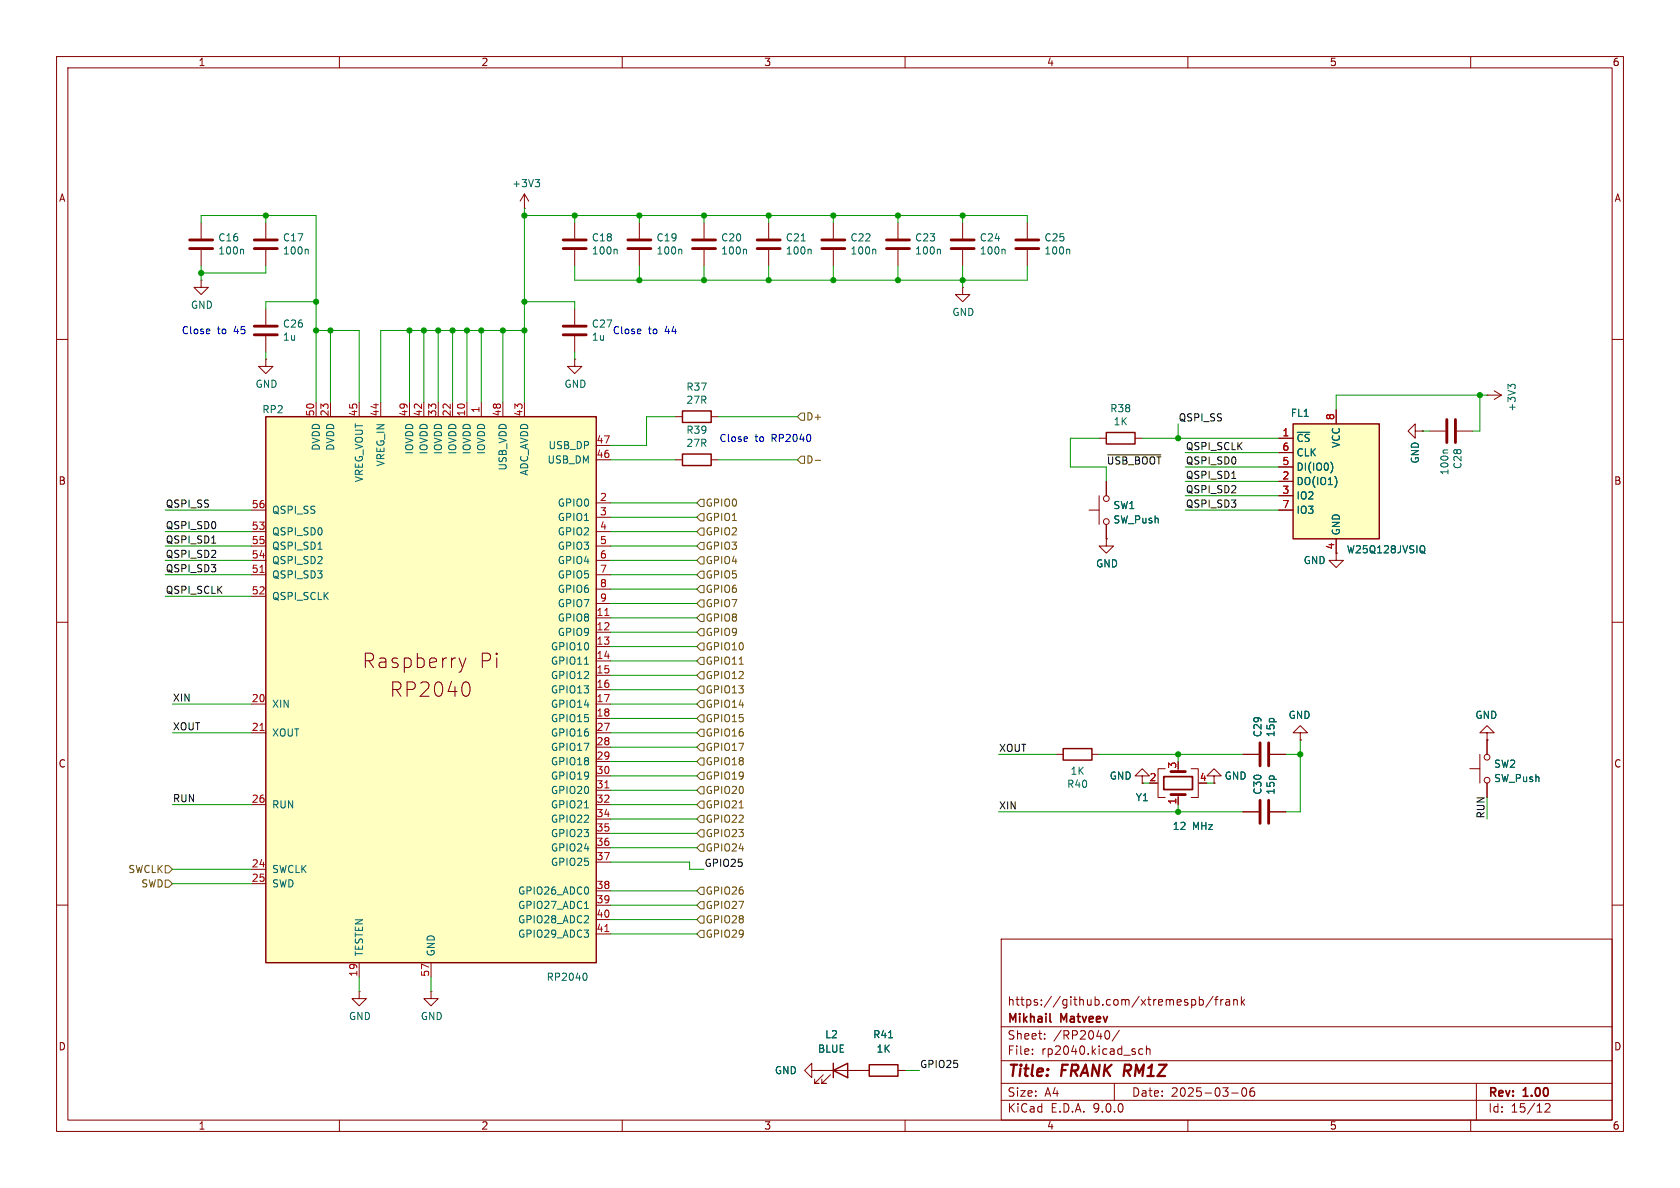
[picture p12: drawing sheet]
<svg xmlns="http://www.w3.org/2000/svg" width="297mm" height="210mm" viewBox="0 0 297 210" stroke-linecap="round" stroke-linejoin="round" font-family="sans-serif">
<g fill="none" stroke="#840000" stroke-width=".18">
<path d="M10 10h277v190h-277zM12 12h273v186h-273zM60 10v2M110 10v2M160 10v2M210 10v2M260 10v2M10 60h2M47 63.5v1.3h1.3l-1.3 1.2-1.3-1.2h1.3M47 63.5h.1M101.6 63.5v1.3h1.3l-1.3 1.2-1.3-1.2h1.3M101.6 63.5h.1"/>
<path d="M285 60h2M119.4 81.3h1.2M125.7 81.3h1.3M192.5 90.2h1.8M194.3 87.6v5.1M195.6 95.3v1.2h1.2l-1.2 1.3-1.3-1.3h1.3M195.6 95.3h.1M195.6 85.1v2.5M195.6 92.7v2.6M236.2 97.8v1.3h1.3l-1.3 1.2-1.3-1.2h1.3M10 110h2M285 110h2"/>
<path d="M186.7 133.4h1.3M193 133.4h1.3M204.5 138.4h.2M206 135.9h-1.3v5.1h1.3M210.6 135.9h1.2v5.1h-1.2M214.6 137.2h1.3l-1.3-1.3-1.2 1.3h1.2v1.2M214.6 138.4h.1M219.7 133.4h2.8M224.5 133.4h2.8M229.9 129.5h1.2l-1.2-1.2-1.3 1.2h1.3v1.3M229.9 130.8h.1M259.8 135.9h1.8"/>
<path d="M261.6 133.4v5M262.9 130.8v2.6M262.9 138.4v2.6M208.3 140.5v1.7M219.7 143.5h2.8M224.5 143.5h2.8M10 160h2M177 166h108v32h-108zM210.7 176.8l.4-.1 .3 .3v.4l-.2 .2h-.5M212 176.8l.5-.1 .2 .3v.4l-.1 .2h-.6M212 176.2v1.5M214.5 176.1l-1.3 2"/>
<path d="M214.7 176.7h.6M215.3 176.2l-.3 .2v1.3M215.8 176.7v1M216.2 176.7l-.2 .1-.2 .2M216.7 176.8h.6l.1 .9M217.4 177.1h-.5a.29 .29 0 0 0-.2 .3 .29 .29 0 0 0 .2 .3l.5-.1M218.1 176.8l.2-.1 .4 .1v.9M218.1 176.7v1M219.5 176.2v1.5M219.6 177.1l.4 .6M220 176.7l-.5 .6M285 160h2"/>
<path d="M60 198v2M110 198v2M160 198v2M177 194.5h108M177 191.5h108M177 187.5h108M177 181.5h108M182.5 186.3v.1M182.5 185.5v.1M184.7 183.6v.1M184.7 182.8v.1M195.7 182.2a.81 .81 0 0 1 .6 .6 .81 .81 0 0 1-.3 .8l-.3 .1"/>
<path d="M197 191.5v3M197.9 182.1l-1.3 2M202 185.5l-.4-.1-.3 .3v.4l.2 .2h.5M202.7 185.5l.2-.1 .3 .1 .1 .9M202.7 184.9v1.5M210 198v2M217.7 193.2h1.2M219.7 192.4l.2-.1a.81 .81 0 0 1 .6 .6 .81 .81 0 0 1-.3 .8l-.2 .1a.81 .81 0 0 1-.3-1.4zM221.7 192.3a.59 .59 0 0 0-.7 .6v.6l.1 .2 .4 .1 .2-.1 .1-.5-.1-.3h-.5l-.2 .3M260 198v2M261 191.5v6.5M273.2 195.2l.5-.1 .3 .1v.3l-.9 1.1h.9"/>
<circle cx="195.6" cy="92.2" r=".51"/>
<circle cx="195.6" cy="88.1" r=".51"/>
<circle cx="262.9" cy="137.9" r=".51"/>
<circle cx="262.9" cy="133.9" r=".51"/>
</g>
<path d="M205.7 137.3h5.1v2.3h-5.1zM185.6 180.5l.2 .2" fill="none" stroke="#840000" stroke-width=".3"/>
<path d="M120.6 80.3h5.1v2h-5.1zM188 132.3h5v2.1h-5z" fill="none" stroke="#840000" stroke-width=".25"/>
<path d="M207 136.4h2.5M222.8 131.3v4.1M224.3 131.3v4.1M207 140.5h2.5M222.8 141.5v4M224.3 141.5v4" fill="none" stroke="#840000" stroke-width=".51"/>
<path d="M228.6 74.9h15.2v20.4h-15.2z" fill="#ffffc2"/>
<path d="M120.6 72.6h5.1v2.1h-5.1zM195.6 76.5h5.1v2h-5.1zM228.6 74.9h15.2v20.4h-15.2z" fill="none" stroke="#840000" stroke-width=".25"/>
<g fill="none" stroke="#840000" stroke-width=".18">
<path d="M35.6 39.4v2.8M47 39.4v2.8M113 39.4v2.8M124.5 39.4v2.8M135.9 39.4v2.8M147.3 39.4v2.8M158.7 39.4v2.8M170.2 39.4v2.8M35.6 49.5v1.3h1.2l-1.2 1.3-1.3-1.3h1.3M35.6 49.5h.1M35.6 44.2v2.8M47 44.2v2.8"/>
<path d="M47 54.6v2.8M47 59.4v2.8M113 44.2v2.8M124.5 44.2v2.8M135.9 44.2v2.8M147.3 44.2v2.8M158.7 44.2v2.8M170.2 50.8v1.3h1.2l-1.2 1.2-1.3-1.2h1.3M170.2 50.8h.1M170.2 44.2v2.8M119.4 73.7h1.2M125.7 73.7h1.3"/>
<path d="M194.3 77.5h1.3M200.7 77.5h1.2M226.1 77.5h2.5M236.2 72.4v2.5M250.2 76.2v-1.3l-1.3 1.3 1.3 1.3v-1.3h1.3M251.5 76.2h.1M252.7 76.2h2.8M257.6 76.2h2.7M262.9 69.9h.1M262.9 69.9h2.5M264.2 69.1l1.2 .8M265.4 69.9l-1.2 .7"/>
<path d="M226.1 80h2.5M226.1 82.6h2.5M226.1 85.1h2.5M226.1 87.6h2.5M226.1 90.2h2.5M236.2 95.3v2.5M262.9 129.5h1.3l-1.3-1.2-1.3 1.2h1.3v1.3M262.9 130.8h.1"/>
</g>
<g fill="none" stroke="#006464" stroke-width=".18">
<path d="M42.9 44.1l.2 .1v.7M54.3 44.1l.2 .1v.7M120.4 44.1l.1 .1v.7M131.8 44.1l.2 .1v.7M141.6 42.6h.8M143.2 44.1l.2 .1v.7M154.6 44.1l.2 .1v.7M166.1 44.1l.2 .1v.7M177.5 44.1l.2 .1v.7M256 79.5h-.7l-.2 .2M267.1 68.4l-.5-.5v.8M267.1 68.2l.2-.3h.3l.3 .3"/>
<path d="M235.3 81.7a1.49 1.49 0 0 1 0 1.9M236.3 84.8v.8M251.5 97.5l.4 .4M251.6 96.5h.1a.81 .81 0 0 1-.1 1.2"/>
</g>
<g fill="none" stroke="#840000" stroke-width=".51">
<path d="M33.5 42.4h4.1M33.5 43.9h4.1M45 42.4h4M45 43.9h4M45 57.7h4M45 59.2h4M111 42.4h4.1M111 43.9h4.1M122.4 42.4h4.1M122.4 43.9h4.1M133.9 42.4h4M133.9 43.9h4"/>
<path d="M145.3 42.4h4.1M145.3 43.9h4.1M156.7 42.4h4.1M156.7 43.9h4.1M168.1 42.4h4.1M168.1 43.9h4.1M255.8 74.2v4M257.3 74.2v4"/>
</g>
<path d="M47 73.7h58.4v96.5h-58.4z" fill="#ffffc2"/>
<path d="M47 73.7h58.4v96.5h-58.4zM147.3 189.2l2.6-1.2v2.5zM147.3 188v2.5M153.7 188.2h5v2h-5z" fill="none" stroke="#840000" stroke-width=".25"/>
<g fill="none" stroke="#840000" stroke-width=".18">
<path d="M92.7 36.8h.1M92.7 34.3v2.5M92.7 34.3l-.8 1.3M92.7 34.3l.8 1.3M101.6 39.4v2.8M181.6 39.4v2.8M101.6 44.2v2.8M101.6 54.6v2.8M101.6 59.4v2.8M181.6 44.2v2.8M55.9 71.1v2.6M58.4 71.1v2.6"/>
<path d="M63.5 71.1v2.6M67.3 71.1v2.6M72.4 71.1v2.6M74.9 71.1v2.6M77.5 71.1v2.6M80 71.1v2.6M82.5 71.1v2.6M85.1 71.1v2.6M88.9 71.1v2.6M92.7 71.1v2.6M105.4 78.7h2.5M226.1 77.5h2.5"/>
<path d="M236.2 72.4v2.5M251.5 76.2h.1M44.4 90.2h2.6M44.4 94h2.6M44.4 96.5h2.6M44.4 99.1h2.6M105.4 94h2.5M105.4 96.5h2.5M105.4 99.1h2.5M105.4 81.3h2.5M105.4 88.9h2.5M105.4 91.4h2.5"/>
<path d="M195.6 95.3h.1M195.6 85.1v2.5M195.6 92.7v2.6M226.1 90.2h2.5M226.1 80h2.5M226.1 82.6h2.5M226.1 85.1h2.5M226.1 87.6h2.5M236.2 95.3v2.5M44.4 101.6h2.6M44.4 105.4h2.6M81.2 116.3l.6 1.7"/>
<path d="M81.8 118l-.3 .6M82.4 116.3l-.6 1.7M105.4 101.6h2.5M105.4 104.1h2.5M105.4 106.7h2.5M105.4 109.2h2.5M105.4 111.8h2.5M105.4 114.3h2.5M105.4 116.8h2.5M105.4 119.4h2.5M44.4 124.5h2.6M44.4 129.5h2.6"/>
<path d="M82.7 120.7a1.9 1.9 0 0 1 0 2.3M105.4 124.5h2.5M105.4 129.5h2.5M105.4 121.9h2.5M105.4 127h2.5M105.4 132.1h2.5M105.4 134.6h2.5M105.4 137.2h2.5M105.4 139.7h2.5M201.9 137.2h1.3l-1.3-1.3-1.2 1.3h1.2v1.2M201.9 138.4h.1M214.6 138.4h.1"/>
<path d="M219.7 133.4h2.8M224.5 133.4h2.8M229.9 130.8h.1M262.9 130.8h.1M262.9 130.8v2.6M262.9 138.4v2.6M44.4 142.2h2.6M44.4 153.7h2.6M44.4 156.2h2.6M105.4 142.2h2.5M105.4 144.8h2.5M105.4 147.3h2.5"/>
<path d="M105.4 149.9h2.5M105.4 152.4h2.5M105.4 157.5h2.5M208.3 141v1.2M219.7 143.5h2.8M224.5 143.5h2.8M63.5 175.3v1.2h1.3l-1.3 1.3-1.3-1.3h1.3M63.5 175.3h.1M63.5 170.2v2.5M76.2 175.3v1.2h1.3l-1.3 1.3-1.3-1.3h1.3M76.2 175.3h.1M76.2 170.2v2.5"/>
<path d="M105.4 160h2.5M105.4 162.6h2.5M105.4 165.1h2.5M143.5 189.2v-1.2l-1.3 1.2 1.3 1.3v-1.3h1.3M144.8 189.2h.1M144.8 189.2h8.9M145.5 190l-1.5 1.5h.8h-.8v-.7M146.8 190l-1.5 1.5h.7h-.7v-.7M158.7 189.2h1.3"/>
</g>
<g fill="none" stroke="#006464" stroke-width=".18">
<path d="M94.6 31.7h.8l-.4 .5M95.1 32.2l.3 .3v.3l-.3 .2M108.9 44.1l.2 .1v.7M188.9 44.1l.2 .1v.7M56.2 97.1h.7M235.3 81.7a1.49 1.49 0 0 1 0 1.9M236.3 84.8v.8M251.5 97.5l.4 .4M251.6 96.5h.1a.81 .81 0 0 1-.1 1.2M103.3 117.4h.8M103.3 142.8h.8M103.3 160.6h.8"/>
<path d="M103.5 172a.79 .79 0 0 1 0 1.3M157.1 183.5h.7"/>
</g>
<path d="M46 101.2h.7M106.9 108.8h.7M46 129.1h.7M106.9 139.3h.7M106.9 164.7h.7" fill="none" stroke="#a90000" stroke-width=".18"/>
<path d="M99.6 42.4h4M99.6 43.9h4M99.6 57.7h4M99.6 59.2h4M179.6 42.4h4M179.6 43.9h4" fill="none" stroke="#840000" stroke-width=".51"/>
<g fill="none" stroke="#725600" stroke-width=".18">
<path d="M141.6 73h.6v1.3h-.6l-.6-.6zM123.8 93.3h.7v1.3h-.7l-.6-.6zM123.8 88.3h.7v1.2h-.7l-.6-.6zM123.8 98.4h.7v1.3h-.7l-.6-.6zM123.8 90.8h.7v1.3h-.7l-.6-.7zM123.8 95.9h.7v1.3h-.7l-.6-.7zM141.6 80.6h.6v1.3h-.6l-.6-.6zM144.1 81.4h1M123.8 103.5h.7v1.3h-.7l-.6-.7zM123.8 101h.7v1.2h-.7l-.6-.6zM123.8 116.2h.7v1.3h-.7l-.6-.7zM123.8 108.6h.7v1.3h-.7l-.6-.7z"/>
<path d="M123.8 106h.7v1.3h-.7l-.6-.6zM123.8 113.7h.7v1.2h-.7l-.6-.6zM123.8 111.1h.7v1.3h-.7l-.6-.6zM123.8 118.7h.7v1.3h-.7l-.6-.6zM130.7 117.4h.7M123.8 121.3h.7v1.3h-.7l-.6-.7zM123.8 139.1h.7v1.2h-.7l-.6-.6zM123.8 131.4h.7v1.3h-.7l-.6-.6zM123.8 128.9h.7v1.3h-.7l-.6-.7zM123.8 126.4h.7v1.2h-.7l-.6-.6zM123.8 136.5h.7v1.3h-.7l-.6-.6zM123.8 123.8h.7v1.3h-.7l-.6-.6z"/>
<path d="M123.8 134h.7v1.3h-.7l-.6-.7zM29.2 153h.6l.7 .7-.7 .6h-.6zM29.2 155.6h.6l.7 .6-.7 .6h-.6zM123.8 141.6h.7v1.3h-.7l-.6-.7zM123.8 159.4h.7v1.3h-.7l-.6-.7zM123.8 144.1h.7v1.3h-.7l-.6-.6zM123.8 156.8h.7v1.3h-.7l-.6-.6zM123.8 149.2h.7v1.3h-.7l-.6-.6zM123.8 146.7h.7v1.3h-.7l-.6-.7zM130.7 142.8h.7M123.8 164.5h.7v1.2h-.7l-.6-.6zM123.8 161.9h.7v1.3h-.7l-.6-.6z"/>
</g>
<path d="M37.4 96h.7M195.8 80.4h9.4M217.8 84.6h.7" fill="none" stroke="#0f0f0f" stroke-width=".18"/>
<g fill="none" stroke="#009600" stroke-width=".18">
<path d="M35.6 39.4v-1.3h20.3v33M47 38.1v1.3M92.7 38.1h88.9v1.3M92.7 36.8v34.3M101.6 38.1v1.3M113 38.1v1.3M124.5 38.1v1.3M135.9 38.1v1.3M147.3 38.1v1.3M158.7 38.1v1.3M170.2 38.1v1.3M35.6 47v2.5"/>
<path d="M47 47v1.3h-11.4M55.9 58.4h7.6v12.7M55.9 53.3h-8.9v1.3M58.4 58.4v12.7M72.4 58.4v12.7M74.9 58.4v12.7M77.5 58.4v12.7M80 58.4v12.7M82.5 58.4v12.7M85.1 58.4v12.7M88.9 58.4v12.7M92.7 58.4h-25.4v12.7"/>
<path d="M92.7 53.3h8.9v1.3M101.6 47v2.5h80v-2.5M113 47v2.5M124.5 47v2.5M135.9 47v2.5M147.3 47v2.5M158.7 47v2.5M170.2 47v3.8M47 62.2v1.3M101.6 62.2v1.3M119.4 73.7h-5.1v5h-6.4M127 73.7h14"/>
<path d="M194.3 77.5h-5.1v5.1h6.4v2.5M201.9 77.5h24.2M208.3 74.9v2.6M251.5 76.2h1.2M261.6 69.9v6.3h-1.3M262.9 69.9h-26.7v2.5M29.2 90.2h15.2M29.2 94h15.2M29.2 99.1h15.2M29.2 96.5h15.2M107.9 81.3h11.5M107.9 94h15.3"/>
<path d="M107.9 99.1h15.3M107.9 96.5h15.3M107.9 88.9h15.3M107.9 91.4h15.3M127 81.3h14M209.5 80h16.6M209.5 87.6h16.6M209.5 85.1h16.6M209.5 90.2h16.6M209.5 82.6h16.6M29.2 105.4h15.2M29.2 101.6h15.2"/>
<path d="M107.9 119.4h15.3M107.9 116.8h15.3M107.9 109.2h15.3M107.9 111.8h15.3M107.9 106.7h15.3M107.9 114.3h15.3M107.9 101.6h15.3M107.9 104.1h15.3M30.5 124.5h13.9M30.5 129.5h13.9M107.9 124.5h15.3M107.9 129.5h15.3"/>
<path d="M107.9 139.7h15.3M107.9 137.2h15.3M107.9 134.6h15.3M107.9 132.1h15.3M107.9 121.9h15.3M107.9 127h15.3M176.5 133.4h10.2M194.3 133.4h25.4M201.9 138.4h1.3M208.3 133.4v1.2M213.4 138.4h1.2M227.3 133.4h2.6"/>
<path d="M229.9 130.8v12.7h-2.6M30.5 153.7h13.9M30.5 142.2h13.9M30.5 156.2h13.9M107.9 152.4h14v1.3h2.6M107.9 142.2h15.3M107.9 147.3h15.3M107.9 157.5h15.3M107.9 149.9h15.3M107.9 144.8h15.3M176.5 143.5h43.2M208.3 142.2v1.3"/>
<path d="M262.9 141v3.8M63.5 172.7v2.6M76.2 172.7v2.6M107.9 160h15.3M107.9 162.6h15.3M107.9 165.1h15.3M160 189.2h2.6"/>
</g>
<g fill="#009600" stroke="#009600" stroke-width=".18">
<circle cx="92.7" cy="53.3" r=".46"/>
<circle cx="92.7" cy="58.4" r=".46"/>
<circle cx="113" cy="49.5" r=".46"/>
<circle cx="113" cy="38.1" r=".46"/>
<circle cx="82.5" cy="58.4" r=".46"/>
<circle cx="80" cy="58.4" r=".46"/>
<circle cx="77.5" cy="58.4" r=".46"/>
<circle cx="101.6" cy="38.1" r=".46"/>
<circle cx="92.7" cy="38.1" r=".46"/>
<circle cx="88.9" cy="58.4" r=".46"/>
<circle cx="85.1" cy="58.4" r=".46"/>
<circle cx="170.2" cy="49.5" r=".46"/>
<circle cx="261.6" cy="69.9" r=".46"/>
<circle cx="208.3" cy="77.5" r=".46"/>
<circle cx="170.2" cy="38.1" r=".46"/>
<circle cx="58.4" cy="58.4" r=".46"/>
<circle cx="72.4" cy="58.4" r=".46"/>
<circle cx="55.9" cy="53.3" r=".46"/>
<circle cx="35.6" cy="48.3" r=".46"/>
<circle cx="55.9" cy="58.4" r=".46"/>
<circle cx="47" cy="38.1" r=".46"/>
<circle cx="74.9" cy="58.4" r=".46"/>
<circle cx="135.9" cy="49.5" r=".46"/>
<circle cx="124.5" cy="49.5" r=".46"/>
<circle cx="158.7" cy="49.5" r=".46"/>
<circle cx="147.3" cy="49.5" r=".46"/>
<circle cx="135.9" cy="38.1" r=".46"/>
<circle cx="147.3" cy="38.1" r=".46"/>
<circle cx="158.7" cy="38.1" r=".46"/>
<circle cx="124.5" cy="38.1" r=".46"/>
<circle cx="208.3" cy="133.4" r=".46"/>
<circle cx="208.3" cy="143.5" r=".46"/>
<circle cx="229.9" cy="133.4" r=".46"/>
</g>
<g font-size="3.5" fill="#840000">
<text x="64" y="118.3">Raspberry</text>
<text x="84.6" y="118.3">Pi</text>
<text x="68.8" y="123.4">RP2040</text>
</g>
<g font-size="2.8" fill="#840000">
<text x="178" y="190.9">Title:</text>
<text x="187.7" y="190.9">FRANK RM1Z</text>
</g>
<g font-size="2.1" fill="#840000">
<text x="178" y="178">https://github.com/xtremespb/frank</text>
<text x="178" y="184">Sheet:</text>
<text x="178" y="181.2">Mikhail</text>
<text x="186.2" y="184">/RP2040/</text>
<text x="187.6" y="181.2">Matveev</text>
<text x="178" y="186.7">File:</text>
<text x="184.1" y="186.7">rp2040.kicad_sch</text>
<text x="178" y="196.9">KiCad</text>
<text x="178" y="194.1">Size:</text>
<text x="184.7" y="194.1">A4</text>
<text x="185.7" y="196.9">E.D.A.</text>
<text x="193.3" y="196.9">9.0.0</text>
<text x="200" y="194.1">Date:</text>
<text x="207" y="194.1">2025-03-06</text>
<text x="263" y="194.3">Rev:</text>
<text x="263" y="196.9">Id:</text>
<text x="267.1" y="196.9">15/12</text>
<text x="269.4" y="194.3">1.00</text>
</g>
<g font-size="1.8" fill="#840000">
<text x="35" y="11.9">1</text>
<text x="85" y="11.9">2</text>
<text x="135" y="11.9">3</text>
<text x="185" y="11.9">4</text>
<text x="235" y="11.9">5</text>
<text x="285" y="11.9">6</text>
<text x="10.3" y="35.9">A</text>
<text x="285.3" y="35.9">A</text>
<text x="10.3" y="85.9">B</text>
<text x="285.3" y="85.9">B</text>
<text x="236" y="97.2" transform="rotate(-90 236 97.2)">4</text>
<text x="10.3" y="135.9">C</text>
<text x="285.3" y="135.9">C</text>
<text x="10.3" y="185.9">D</text>
<text x="285.3" y="185.9">D</text>
<text x="35" y="199.9">1</text>
<text x="85" y="199.9">2</text>
<text x="135" y="199.9">3</text>
<text x="185" y="199.9">4</text>
<text x="235" y="199.9">5</text>
<text x="285" y="199.9">6</text>
</g>
<g font-size="1.8" fill="#006464">
<text x="90.4" y="33.3">+3V3</text>
<text x="38.5" y="45.2">100n</text>
<text x="38.5" y="42.9">C16</text>
<text x="49.9" y="45.2">100n</text>
<text x="49.9" y="42.9">C17</text>
<text x="104.5" y="45.2">100n</text>
<text x="104.5" y="42.9">C18</text>
<text x="116" y="45.2">100n</text>
<text x="116" y="42.9">C19</text>
<text x="127.4" y="45.2">100n</text>
<text x="127.4" y="42.9">C20</text>
<text x="138.8" y="45.2">100n</text>
<text x="138.8" y="42.9">C21</text>
<text x="150.3" y="45.2">100n</text>
<text x="150.3" y="42.9">C22</text>
<text x="161.7" y="45.2">100n</text>
<text x="161.7" y="42.9">C23</text>
<text x="173.1" y="45.2">100n</text>
<text x="173.1" y="42.9">C24</text>
<text x="184.5" y="45.2">100n</text>
<text x="184.5" y="42.9">C25</text>
<text x="33.7" y="54.8">GND</text>
<text x="49.9" y="58.1">C26</text>
<text x="104.5" y="58.1">C27</text>
<text x="168.3" y="56.1">GND</text>
<text x="49.9" y="60.4">1u</text>
<text x="104.5" y="60.4">1u</text>
<text x="45.1" y="68.8">GND</text>
<text x="99.7" y="68.8">GND</text>
<text x="121.2" y="69.3">R37</text>
<text x="121.2" y="71.6">27R</text>
<text x="46.3" y="73.3">RP2</text>
<text x="121.2" y="76.9">R39</text>
<text x="196.2" y="73.1">R38</text>
<text x="196.8" y="75.4">1K</text>
<text x="228.1" y="73.9">FL1</text>
<text x="268.1" y="72.9" transform="rotate(-90 268.1 72.9)">+3V3</text>
<text x="56.7" y="79.8" transform="rotate(-90 56.7 79.8)">DVDD</text>
<text x="59.3" y="79.8" transform="rotate(-90 59.3 79.8)">DVDD</text>
<text x="68.2" y="82.6" transform="rotate(-90 68.2 82.6)">VREG_IN</text>
<text x="73.3" y="80.4" transform="rotate(-90 73.3 80.4)">IOVDD</text>
<text x="75.8" y="80.4" transform="rotate(-90 75.8 80.4)">IOVDD</text>
<text x="78.3" y="80.4" transform="rotate(-90 78.3 80.4)">IOVDD</text>
<text x="80.9" y="80.4" transform="rotate(-90 80.9 80.4)">IOVDD</text>
<text x="83.4" y="80.4" transform="rotate(-90 83.4 80.4)">IOVDD</text>
<text x="86" y="80.4" transform="rotate(-90 86 80.4)">IOVDD</text>
<text x="89.8" y="83.3" transform="rotate(-90 89.8 83.3)">USB_VDD</text>
<text x="96.7" y="82.1">USB_DM</text>
<text x="96.9" y="79.6">USB_DP</text>
<text x="121.2" y="79.2">27R</text>
<text x="229.1" y="78.3">~{CS}</text>
<text x="229.1" y="80.9">CLK</text>
<text x="229.1" y="83.4">DI(IO0)</text>
<text x="237.1" y="79.3" transform="rotate(-90 237.1 79.3)">VCC</text>
<text x="251.1" y="82" transform="rotate(-90 251.1 82)">GND</text>
<text x="258.6" y="83" transform="rotate(-90 258.6 83)">C28</text>
<text x="64.4" y="85.3" transform="rotate(-90 64.4 85.3)">VREG_VOUT</text>
<text x="93.6" y="84.2" transform="rotate(-90 93.6 84.2)">ADC_AVDD</text>
<text x="98.5" y="89.8">GPIO0</text>
<text x="229.1" y="86">DO(IO1)</text>
<text x="229.1" y="88.5">IO2</text>
<text x="256.3" y="84.1" transform="rotate(-90 256.3 84.1)">100n</text>
<text x="48" y="91">QSPI_SS</text>
<text x="48" y="94.8">QSPI_SD0</text>
<text x="98.5" y="92.3">GPIO1</text>
<text x="98.5" y="94.8">GPIO2</text>
<text x="196.7" y="90.2">SW1</text>
<text x="196.7" y="92.7">SW_Push</text>
<text x="229.1" y="91">IO3</text>
<text x="237.1" y="94.7" transform="rotate(-90 237.1 94.7)">GND</text>
<text x="48" y="97.4">QSPI_SD1</text>
<text x="48" y="99.9">QSPI_SD2</text>
<text x="98.5" y="97.4">GPIO3</text>
<text x="98.5" y="99.9">GPIO4</text>
<text x="193.7" y="100.5">GND</text>
<text x="230.4" y="99.9">GND</text>
<text x="238" y="98">W25Q128JVSIQ</text>
<text x="48" y="102.5">QSPI_SD3</text>
<text x="48" y="106.3">QSPI_SCLK</text>
<text x="98.5" y="102.5">GPIO5</text>
<text x="98.5" y="105">GPIO6</text>
<text x="98.5" y="107.5">GPIO7</text>
<text x="98.5" y="110.1">GPIO8</text>
<text x="98.5" y="112.6">GPIO9</text>
<text x="97.3" y="115.2">GPIO10</text>
<text x="97.3" y="117.7">GPIO11</text>
<text x="48" y="125.3">XIN</text>
<text x="97.3" y="120.2">GPIO12</text>
<text x="97.3" y="122.8">GPIO13</text>
<text x="97.3" y="125.3">GPIO14</text>
<text x="48" y="130.4">XOUT</text>
<text x="97.3" y="127.9">GPIO15</text>
<text x="97.3" y="130.4">GPIO16</text>
<text x="223.2" y="130.4" transform="rotate(-90 223.2 130.4)">C29</text>
<text x="225.5" y="130.4" transform="rotate(-90 225.5 130.4)">15p</text>
<text x="227.7" y="127.3">GND</text>
<text x="260.7" y="127.3">GND</text>
<text x="97.3" y="132.9">GPIO17</text>
<text x="97.3" y="135.5">GPIO18</text>
<text x="189.2" y="137.2">1K</text>
<text x="264" y="135.9">SW2</text>
<text x="48" y="143.1">RUN</text>
<text x="97.3" y="138">GPIO19</text>
<text x="97.3" y="140.6">GPIO20</text>
<text x="97.3" y="143.1">GPIO21</text>
<text x="188.6" y="139.5">R40</text>
<text x="196.1" y="138">GND</text>
<text x="200.7" y="141.8">Y1</text>
<text x="216.4" y="138">GND</text>
<text x="223.2" y="140.6" transform="rotate(-90 223.2 140.6)">C30</text>
<text x="225.5" y="140.6" transform="rotate(-90 225.5 140.6)">15p</text>
<text x="264" y="138.5">SW_Push</text>
<text x="97.3" y="145.6">GPIO22</text>
<text x="97.3" y="148.2">GPIO23</text>
<text x="207.2" y="146.9">12</text>
<text x="210.8" y="146.9">MHz</text>
<text x="48" y="154.5">SWCLK</text>
<text x="97.3" y="150.7">GPIO24</text>
<text x="97.3" y="153.3">GPIO25</text>
<text x="48" y="157.1">SWD</text>
<text x="91.5" y="158.3">GPIO26_ADC0</text>
<text x="91.5" y="160.9">GPIO27_ADC1</text>
<text x="91.5" y="163.4">GPIO28_ADC2</text>
<text x="91.5" y="166">GPIO29_ADC3</text>
<text x="64.4" y="169.2" transform="rotate(-90 64.4 169.2)">TESTEN</text>
<text x="77.1" y="169.2" transform="rotate(-90 77.1 169.2)">GND</text>
<text x="96.5" y="173.6">RP2040</text>
<text x="61.6" y="180.5">GND</text>
<text x="74.3" y="180.5">GND</text>
<text x="145.8" y="183.7">L2</text>
<text x="154.3" y="183.7">R41</text>
<text x="136.9" y="190.1">GND</text>
<text x="144.5" y="186.3">BLUE</text>
<text x="154.9" y="186.3">1K</text>
</g>
<g font-size="1.8" fill="#0000c2">
<text x="32" y="59.3">Close</text>
<text x="38.4" y="59.3">to</text>
<text x="41.4" y="59.3">45</text>
<text x="108.2" y="59.3">Close</text>
<text x="114.6" y="59.3">to</text>
<text x="117.6" y="59.3">44</text>
<text x="127.1" y="78.3">Close</text>
<text x="133.5" y="78.3">to</text>
<text x="136.5" y="78.3">RP2040</text>
</g>
<g font-size="1.8" fill="#a90000">
<text x="55.6" y="73.7" transform="rotate(-90 55.6 73.7)">50</text>
<text x="58.2" y="73.7" transform="rotate(-90 58.2 73.7)">23</text>
<text x="63.2" y="73.7" transform="rotate(-90 63.2 73.7)">45</text>
<text x="67.1" y="73.7" transform="rotate(-90 67.1 73.7)">44</text>
<text x="72.1" y="73.7" transform="rotate(-90 72.1 73.7)">49</text>
<text x="74.7" y="73.7" transform="rotate(-90 74.7 73.7)">42</text>
<text x="77.2" y="73.7" transform="rotate(-90 77.2 73.7)">33</text>
<text x="79.8" y="73.7" transform="rotate(-90 79.8 73.7)">22</text>
<text x="82.3" y="73.7" transform="rotate(-90 82.3 73.7)">10</text>
<text x="84.8" y="73.1" transform="rotate(-90 84.8 73.1)">1</text>
<text x="88.6" y="73.7" transform="rotate(-90 88.6 73.7)">48</text>
<text x="92.5" y="73.7" transform="rotate(-90 92.5 73.7)">43</text>
<text x="226.6" y="77.2">1</text>
<text x="236" y="74.4" transform="rotate(-90 236 74.4)">8</text>
<text x="105.4" y="78.5">47</text>
<text x="105.4" y="81">46</text>
<text x="226.6" y="79.8">6</text>
<text x="226.6" y="82.3">5</text>
<text x="44.4" y="89.9">56</text>
<text x="106" y="88.6">2</text>
<text x="226.6" y="84.8">2</text>
<text x="226.6" y="87.4">3</text>
<text x="226.6" y="89.9">7</text>
<text x="44.4" y="93.7">53</text>
<text x="106" y="91.2">3</text>
<text x="106" y="93.7">4</text>
<text x="44.4" y="96.3">55</text>
<text x="44.4" y="98.8">54</text>
<text x="44.4" y="101.3">51</text>
<text x="106" y="96.3">5</text>
<text x="106" y="98.8">6</text>
<text x="106" y="101.3">7</text>
<text x="44.4" y="105.2">52</text>
<text x="106" y="103.9">8</text>
<text x="106" y="106.4">9</text>
<text x="105.4" y="109">11</text>
<text x="105.4" y="111.5">12</text>
<text x="105.4" y="114">13</text>
<text x="105.4" y="116.6">14</text>
<text x="105.4" y="119.1">15</text>
<text x="44.4" y="124.2">20</text>
<text x="105.4" y="121.7">16</text>
<text x="105.4" y="124.2">17</text>
<text x="44.4" y="129.3">21</text>
<text x="105.4" y="126.7">18</text>
<text x="105.4" y="129.3">27</text>
<text x="105.4" y="131.8">28</text>
<text x="105.4" y="134.4">29</text>
<text x="105.4" y="136.9">30</text>
<text x="208" y="136" transform="rotate(-90 208 136)">3</text>
<text x="44.4" y="142">26</text>
<text x="105.4" y="139.4">31</text>
<text x="105.4" y="142">32</text>
<text x="203.1" y="138.2">2</text>
<text x="208" y="142.3" transform="rotate(-90 208 142.3)">1</text>
<text x="212" y="138.2">4</text>
<text x="105.4" y="144.5">34</text>
<text x="105.4" y="147.1">35</text>
<text x="105.4" y="149.6">36</text>
<text x="44.4" y="153.4">24</text>
<text x="44.4" y="156">25</text>
<text x="105.4" y="152.1">37</text>
<text x="105.4" y="157.2">38</text>
<text x="105.4" y="159.8">39</text>
<text x="105.4" y="162.3">40</text>
<text x="105.4" y="164.8">41</text>
<text x="63.2" y="172.8" transform="rotate(-90 63.2 172.8)">19</text>
<text x="75.9" y="172.8" transform="rotate(-90 75.9 172.8)">57</text>
</g>
<g font-size="1.8" fill="#725600">
<text x="142.4" y="74.5">D+</text>
<text x="142.4" y="82.1">D-</text>
<text x="124.7" y="89.8">GPIO0</text>
<text x="124.7" y="94.8">GPIO2</text>
<text x="124.7" y="92.3">GPIO1</text>
<text x="124.7" y="99.9">GPIO4</text>
<text x="124.7" y="97.4">GPIO3</text>
<text x="124.7" y="105">GPIO6</text>
<text x="124.7" y="102.5">GPIO5</text>
<text x="124.7" y="107.5">GPIO7</text>
<text x="124.7" y="110.1">GPIO8</text>
<text x="124.7" y="112.6">GPIO9</text>
<text x="124.7" y="117.7">GPIO11</text>
<text x="124.7" y="115.2">GPIO10</text>
<text x="124.7" y="122.8">GPIO13</text>
<text x="124.7" y="125.3">GPIO14</text>
<text x="124.7" y="120.2">GPIO12</text>
<text x="124.7" y="130.4">GPIO16</text>
<text x="124.7" y="127.9">GPIO15</text>
<text x="124.7" y="132.9">GPIO17</text>
<text x="124.7" y="135.5">GPIO18</text>
<text x="124.7" y="143.1">GPIO21</text>
<text x="124.7" y="140.6">GPIO20</text>
<text x="124.7" y="138">GPIO19</text>
<text x="124.7" y="145.6">GPIO22</text>
<text x="124.7" y="148.2">GPIO23</text>
<text x="22.6" y="154.5">SWCLK</text>
<text x="124.7" y="150.7">GPIO24</text>
<text x="24.9" y="157.1">SWD</text>
<text x="124.7" y="160.9">GPIO27</text>
<text x="124.7" y="158.3">GPIO26</text>
<text x="124.7" y="166">GPIO29</text>
<text x="124.7" y="163.4">GPIO28</text>
</g>
<g font-size="1.8" fill="#0f0f0f">
<text x="208.3" y="74.6">QSPI_SS</text>
<text x="195.6" y="82.2">~{USB_BOOT}</text>
<text x="209.5" y="82.2">QSPI_SD0</text>
<text x="209.5" y="79.7">QSPI_SCLK</text>
<text x="29.2" y="89.8">QSPI_SS</text>
<text x="209.5" y="87.3">QSPI_SD2</text>
<text x="209.5" y="84.7">QSPI_SD1</text>
<text x="209.5" y="89.8">QSPI_SD3</text>
<text x="29.2" y="93.6">QSPI_SD0</text>
<text x="29.2" y="96.2">QSPI_SD1</text>
<text x="29.2" y="101.3">QSPI_SD3</text>
<text x="29.2" y="98.7">QSPI_SD2</text>
<text x="29.2" y="105.1">QSPI_SCLK</text>
<text x="30.5" y="124.1">XIN</text>
<text x="30.5" y="129.2">XOUT</text>
<text x="176.5" y="133">XOUT</text>
<text x="30.5" y="141.9">RUN</text>
<text x="176.5" y="143.2">XIN</text>
<text x="262.5" y="144.8" transform="rotate(-90 262.5 144.8)">RUN</text>
<text x="124.5" y="153.3">GPIO25</text>
<text x="162.6" y="188.9">GPIO25</text>
</g>
</svg>
